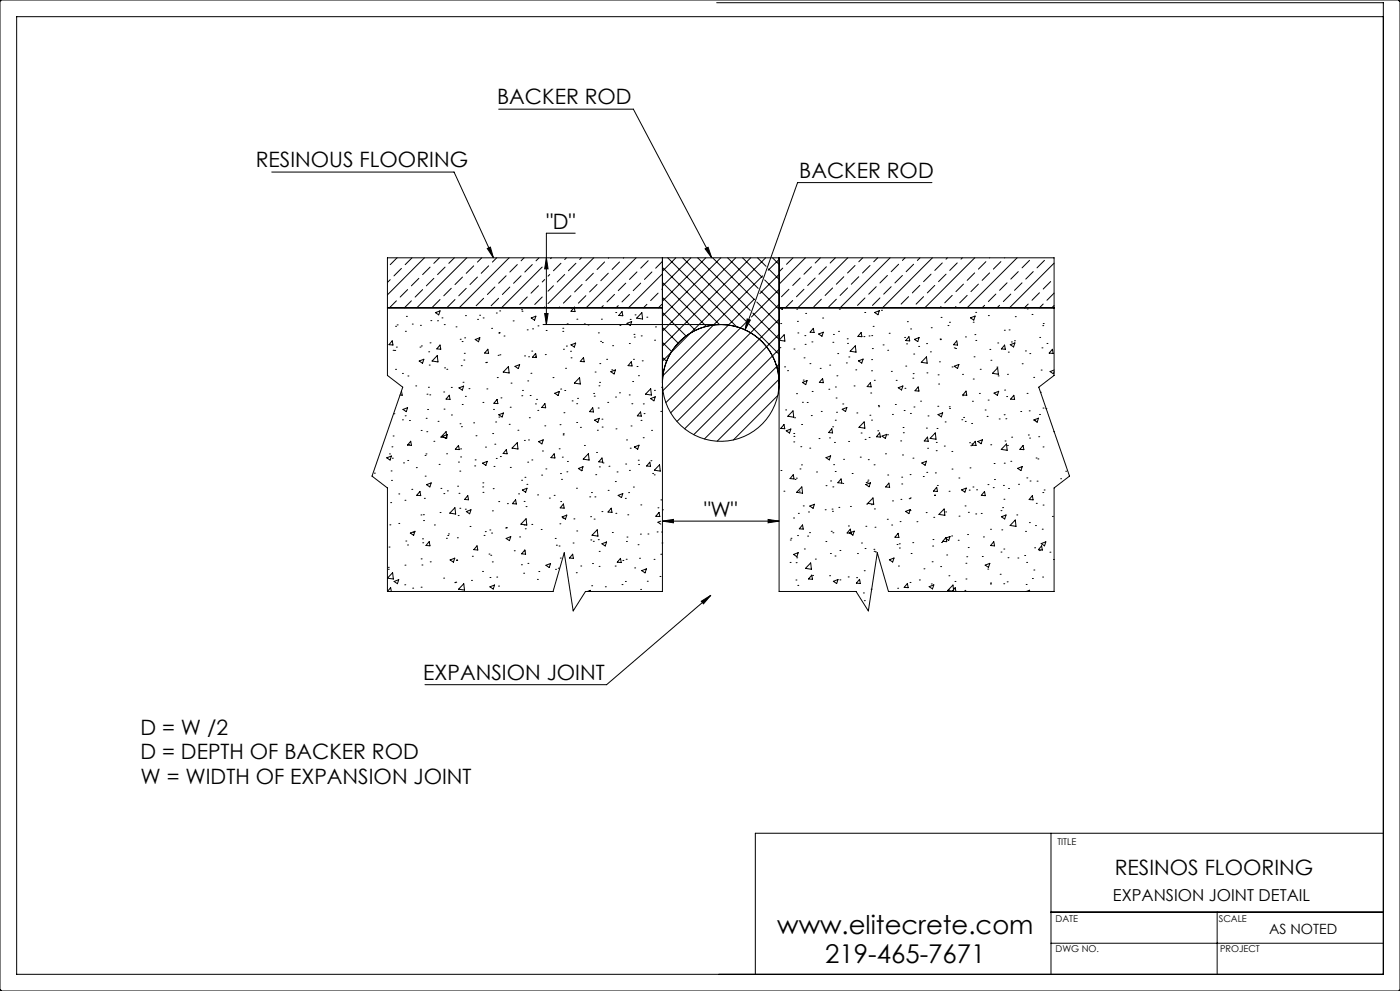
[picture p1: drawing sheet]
<svg xmlns="http://www.w3.org/2000/svg" width="420mm" height="297mm" viewBox="0 0 420 297" stroke-linecap="round" stroke-linejoin="round" font-family="sans-serif">
<g fill="none" stroke="#000" stroke-width=".3">
<path d="M-.1 0h420.1M0 0l.4 .4M0 -.1v297.2M0 0h.1M419.9 0h.1M420 -.1v297.2M420 0l-.4 .4M215 .8h200v291.2h-410v-287h410M149.6 32.7h40.4l23.5 44.6M81.5 51.6h54.7l11.8 25.7M279.6 54.7h-40.3l-15.8 44.2M119.1 77.3l-2 2"/>
<path d="M123.6 77.3l-2 2M127.3 77.3l-11.1 11.1M131.8 77.3l-1.6 1.6M136.3 77.3l-1.7 1.6M140 77.3l-15 15M142.1 79.7l-2.2 2.2M144.5 77.3l-1.3 1.2M146.2 74.5l.9-.4 .9 3.2zM146.6 79.7l-2.2 2.2M149 77.3l-1.3 1.2M152.7 77.3l-15 15M155.2 79.3l-2.2 2.2"/>
<path d="M157.2 77.3l-.9 .9M159.7 79.3l-2.3 2.2M161.7 77.3l-.9 .9M163.9 77.3l.5 3.3h-1zM165.4 77.3l-.2 .2M168.3 78.9l-2.3 2.2M169.9 77.3l-.5 .5M172.6 69.9h-8.7v27.4M172.8 78.9l-2.3 2.2M174.4 77.3l-.5 .5M178.1 77.3l-13.7 13.7M181.4 78.5l-2.3 2.3"/>
<path d="M182.6 77.3l-.1 .1M185.9 78.5l-2.3 2.3M187.1 77.3l-.1 .1M190.8 77.3l-15 15M194.5 78.1l-2.3 2.3M198.7 77.3v100h-23.1l-3.6 5.8-2.7-17.4-3.4 11.6h-49.7M198.7 78.3l-2 2.1M200.3 77.3l20.7 20.6M202.8 77.3l-4.1 4M204.8 77.3l19.1 19M207.2 77.3l-8.5 8.5M209.3 77.3l15.8 15.7"/>
<path d="M211.5 74.6l.9-.5 1.1 3.2zM211.7 77.3l-13 13M213.8 77.3l12.5 12.4M216.2 77.3l-17.5 17.5M218.3 77.3l9.1 9.1M220.7 77.3l-22 22M222.8 77.3l5.8 5.8M225.2 77.3l-26.5 26.4M227.3 77.3l2.5 2.5M229.7 77.3l-31 30.9M231.8 77.3l1.9 1.9M233.7 77.3v100h23.1l3.7 5.8 2.7-17.4 3.3 11.6h49.7v-31.1l4.7-3.5-9.3-26.7 4.6-3.5v-35.2h-200v35.2l4.6 3.5-9.2 26.7 4.6 3.5v31.1"/>
<path d="M233.7 77.7l-3.2 3.3M237.9 77.3l-1.9 1.9M241.6 77.3l-7.9 7.9M243.4 80l-2.2 2.2M246.1 77.3l-1.6 1.5M247.9 80l-2.2 2.2M250.6 77.3l-1.6 1.5M254.3 77.3l-15 15M256.5 79.6l-2.2 2.2M258.8 77.3l-1.2 1.1M261 79.6l-2.2 2.2M263.3 77.3l-1.2 1.1"/>
<path d="M267 77.3l-15 15M269.6 79.2l-2.2 2.2M271.5 77.3l-.8 .8M274.1 79.2l-2.3 2.2M276 77.3l-.8 .8M279.7 77.3l-15 15M282.7 78.8l-2.3 2.2M284.2 77.3l-.4 .4M287.2 78.8l-2.3 2.2M288.7 77.3l-.4 .4M292.4 77.3l-15 15M295.8 78.4l-2.3 2.3"/>
<path d="M296.9 77.3h.1M300.3 78.4l-2.3 2.3M301.4 77.3h.1M305.1 77.3l-15 15M308.9 78l-2.3 2.3M313.3 78l-2.2 2.3M316.2 78.9l-13.4 13.4M116.2 92.3h82.5M117.1 83.8l-.9 .8M118.7 97.8h.1M118.9 90.2l-2.1 2.1M119.1 97.4h.1"/>
<path d="M120.4 80.4l-2.2 2.3M121.6 99.3h.1M121.9 94.8h.1M122.3 86.8l-2.3 2.2M123.4 90.2l-2.1 2.1M123.7 97.1h.1M125.7 83.4l-2.3 2.3M126.1 97.5h.1M126.8 86.8l-2.3 2.2M129 80.1l-2.2 2.2M129.2 96.1h.1M130.2 83.4l-2.3 2.3"/>
<path d="M130.6 93.7l1.4-.5-.4 1.2zM131.3 96.1h.1M132 89.8l-2.2 2.2M132.6 95.3h.1M133.3 97.3h.1M133.5 80.1l-2.2 2.2M135.4 86.4l-2.3 2.3M136.5 89.8l-2.2 2.2M136.8 98h.1M138.7 83l-2.2 2.3M139.6 94.6h.1M139.9 86.4l-2.3 2.3"/>
<path d="M143.2 83l-2.2 2.3M143.3 95.7h.1M143.9 94.5h.1M144.9 95.3h.1M145.1 89.4l-2.2 2.2M147.5 98.4h.1M148.5 86l-2.3 2.3M148.9 93.8h.1M149.6 89.4l-2.3 2.2M149.7 99.8h.1M149.7 99.7h.1M149.9 93.2h.1"/>
<path d="M151.8 82.7l-2.2 2.2M153 86l-2.3 2.3M153.9 96.2h.1M156.3 82.7l-2.2 2.2M156.5 92.8h.1M156.6 93.3h.1M158.2 98.9h.1M158.2 89l-2.3 2.2M159.4 95.3l1.4-.5-.4 1.2zM159.8 98.6h.1M161.4 97.7h.1M161.5 85.6l-2.2 2.3"/>
<path d="M162.7 80l-12.3 12.3M162.7 89l-2.3 2.2M162.9 97.3h52.3M163.4 94h1l-.5 3.3zM163.4 92l-.3 .3M163.4 83.8l-.7 .7M163.8 99h.1M164.9 82.3l-.5 .5M166 85.6l-1.6 1.7M167.9 92l-.3 .3M168.8 99.3h.1M168.8 98.4h.1"/>
<path d="M169.4 82.3l-2.2 2.2M170.2 97.1h.1M171.2 92.3h.2M171.3 88.6l-2.3 2.3M172.4 92l-1.1 1.3 1.2 .1-.2-1.1M173.1 95.7h.1M174.6 85.3l-2.2 2.2M175.3 97.1h.1M175.8 88.6l-2.3 2.3M176.4 97.4h.1M178 81.9l-2.2 2.2M179.1 85.3l-2.2 2.2"/>
<path d="M179.5 99.8h.1M180.4 95.7h.1M181 91.6l-.7 .7M182.5 81.9l-2.3 2.2M184.4 88.2l-2.3 2.3M184.7 93.7h.1M185.5 91.6l-.7 .7M186 97.5h.1M186.6 93.4l.2 1.2-1.1-.1zM187.7 84.9l-2.2 2.2M188.1 96.9l1.4-.5-.4 1.2zM188.8 88.2l-2.2 2.3"/>
<path d="M189 95.7h.1M190.5 94.4h.1M191.1 81.5l-2.3 2.2M192.2 84.9l-2.2 2.2M192.6 93.7l.2 1.9-1.8-.3zM194.1 95.1h.1M194.1 91.2l-1.1 1.1M195.6 81.5l-2.3 2.2M196.6 98h.1M197.4 87.8l-2.2 2.3M198.6 91.2l-1.1 1.1M198.7 98.1l4.7 4.7"/>
<path d="M198.7 93.6l7.1 7.1M198.7 89.1l9.9 9.9M198.7 84.7l13.2 13.1M198.7 80.2l17.1 17.1M198.7 82.1l-10.2 10.2M198.7 86.6l-.1 .1M223.8 96.7l-24 24M224.2 95.6l.9 .3-1.6 3zM224.7 97.1l9 9.1M225.9 93.8l7.8 7.9M226.3 89.7l-27.4 27.4M227 90.5l6.7 6.7"/>
<path d="M228.2 87.2l5.5 5.5M228.8 82.7l-30.1 30M229.4 83.9l4.3 4.3M230.6 80.6l3.1 3.1M233.7 92.3h82.5M233.7 82.2l-5.8 5.8M233.7 86.7l-8.3 8.3M233.7 91.2l-32.5 32.5M233.7 95.7l-30.6 30.6M234 92.3l.6 .4 .2-.4M234.2 97h.1M234.8 80.3l-1.1 1.1"/>
<path d="M236.7 86.7l-2.3 2.2M237.8 90.1l-2.2 2.2M239 92.7h.1M239.2 96.3h.1M239.4 99.8h.1M240.1 83.3l-2.3 2.3M241.2 86.7l-2.3 2.2M241.7 93.9h.1M244 98.4l.2 1.3-1.2-.1zM244.5 83.3l-2.2 2.3M246.4 89.7l-2.2 2.2M246.8 95.3h.1"/>
<path d="M249.8 86.3l-2.3 2.3M250.9 89.7l-2.2 2.2M251.6 99.3h.1M251.8 92.7h.1M253.1 82.9l-2.2 2.3M254.3 86.3l-2.3 2.3M257.6 82.9l-2.2 2.3M258.3 99.7l.3 1.2-1.2-.1zM259.4 93.7h.1M259.5 89.3l-2.3 2.2M261.9 97.8h.1M262.4 93.7l1.4-.6-.4 1.2z"/>
<path d="M262.9 85.9l-2.3 2.3M264 89.3l-2.3 2.2M264.4 93h.1M266.2 82.6l-2.2 2.2M266.7 99.9h.1M267.4 85.9l-2.3 2.3M270.7 82.6l-2.2 2.2M272.2 96.4h.1M272.6 88.9l-2.3 2.2M273.2 98.6h.1M275.9 85.5l-2.2 2.3M277.1 88.9l-2.3 2.2"/>
<path d="M279.3 82.2l-2.2 2.2M279.4 98.2h.1M280.4 85.5l-2.2 2.3M282.3 91.9l-.4 .4M282.3 95.1h.1M283.8 82.2l-2.2 2.2M284.4 97.6h.1M284.8 96.6h.1M285.7 88.5l-2.3 2.3M286.8 91.9l-.4 .4M289 85.2l-2.2 2.2M290.2 88.5l-2.3 2.3"/>
<path d="M291.1 95.3l1.4-.6-.4 1.2zM292 96.6h.1M292.4 81.8l-2.2 2.2M292.7 93.6h.1M293.5 85.2l-2.2 2.2M295.4 91.5l-.8 .8M296.5 94.6h.1M296.9 81.8l-2.3 2.2M298.8 88.1l-2.3 2.3M299.9 91.5l-.8 .8M301.3 99h.1M302.1 84.8l-2.2 2.2"/>
<path d="M302.7 98.9h.1M303.2 88.1l-2.2 2.3M304.6 94.9h.1M305.5 81.4l-2.3 2.2M306.6 84.8l-2.2 2.2M307.3 92.3h.1M308.2 92.6h.1M308.5 91.1l-1.2 1.2M309.6 94.2h.1M310 81.4l-2.3 2.2M311.8 87.7l-2.2 2.3M312.8 97.6h.1"/>
<path d="M313 91.1l-1.2 1.2M313 97h.1M315.2 84.4l-2.2 2.2M316.2 91.6l-.7 .7M316.2 87.8l-2.1 2.2M117.7 102.2l.2 1.2-1.2-.1zM117.9 105h.1M118.4 105h.1M118.7 110.7h.1M118.9 104h.1M120.4 117.2h.1M120.4 117.2l.3 1.2h-.7"/>
<path d="M120.7 111.9h.1M122.4 112.7h.1M124.7 115.7h.1M125.8 108.2l1.4-.5-.4 1.2zM126 104h.1M126.4 103.7h.1M128.1 118.1h.1M128.5 116.1h.1M128.6 105.4h.1M128.8 109.4h.1M128.9 118.3h.1M129 102.7h.1"/>
<path d="M131.2 106.6l.2 1.9-1.8-.3zM132 103.4l.2 1.3-1.2-.1zM133.1 117.5h.1M133.4 110.2h.1M134 110.7h.1M134.8 118.5l.2 1.2-1.2-.1zM135.4 116.1h.1M137.7 116.3l1.4-.6-.4 1.2zM138.1 101.7h.1M138.4 109.6h.1M138.6 102.4h.1M138.9 114.6h.1"/>
<path d="M139.2 107.9h.1M139.3 105.9h.1M139.4 101.2h.1M139.6 118.8h.1M140.7 116.5h.1M142.6 101.8l1.4-.6-.4 1.2zM143.6 101.7h.1M145.7 108.7h.1M145.9 108.6h.1M146.1 116.6h.1M146.4 104.7l.2 1.2-1.2-.1zM148.9 119.8h.1"/>
<path d="M149.1 119.7l.3 1.3-1.2-.1zM149.2 113.2h.1M149.4 106.5h.1M150 106.3h.1M150.3 119.2h.1M151.2 100.7h.1M152.5 109.9l.2 1.9-1.7-.3zM153.3 114.8h.1M154.5 109.8l1.4-.5-.4 1.2zM156.5 118.6h.1M156.7 117h.1M157.4 106.7h.1"/>
<path d="M158.3 114.2h.1M158.6 106.9h.1M159 118.5h.1M159.3 111.9h.1M159.5 105.2h.1M160.6 106.8h.1M160.7 105.9l.2 1.3-1.2-.1zM161 119.7h.1M163.6 106.3h.1M165.9 113.2h.1M166.4 117.9l1.4-.6-.4 1.2zM167.4 117.5h.1"/>
<path d="M168.2 116.6h.1M169 104.7h.1M169.4 117h.1M169.7 110.4h.1M169.9 103.7h.1M171.2 105.3h.1M171.3 103.4l1.4-.6-.4 1.2zM171.3 107.2h.1M173.3 119.4h.1M173.9 113.2l.2 1.9-1.8-.3zM175 107.2l.3 1.2-1.2-.1zM178.1 117.9h.1"/>
<path d="M178.3 118.7h.1M178.5 111.5h.1M179.7 115.6h.1M179.9 114.6h.1M179.9 109h.1M180.2 102.3h.1M180.7 102.7h.1M182 107.7h.1M183.2 111.4l1.4-.5-.4 1.2zM183.5 110.8h.1M183.8 103.6h.1M184.7 119h.1"/>
<path d="M185.8 117.7h.1M188.8 118.4h.1M188.8 103h.1M189.4 108.4l.2 1.3-1.2-.1zM189.8 114.3h.1M190 107.7h.1M190.2 100.2h.1M190.3 101h.1M191.1 109.8h.1M191.5 112.6h.1M192.4 100.7h.1M192.7 108.1h.1"/>
<path d="M195.2 119.5l1.4-.6-.4 1.2zM195.2 116.5l.2 1.9-1.7-.3zM196.3 117h.1M196.4 102h.1M198.5 116.1h.1M198.7 114.8a17.5 17.5 0 0 1 17.5-17.5 17.5 17.5 0 0 1 17.5 17.5M198.7 111.6l.3 .2M198.7 107.1l1.3 1.2M198.7 102.6l2.8 2.8M233.1 110l.6 .7M233.3 118.6l-13.3 13.3M233.7 100.2l-28.3 28.3"/>
<path d="M233.7 104.7l-25.6 25.6M233.7 109.2l-22.4 22.4M233.7 113.6l-18.6 18.6M234 104.2h.1M235.2 100.3l.3 1.9-1.8-.3zM235.4 109.9h.1M236.3 111.1h.1M238.2 104.6h.1M239 118h.1M240.7 114.6l1.4-.5-.4 1.2zM241 113.9h.1M241.2 107.2h.1"/>
<path d="M241.5 100.6h.1M241.5 103.2h.1M243 109h.1M243.6 102.5h.1M243.6 117.3h.1M245.6 100.1l1.4-.5-.4 1.2zM246 110.4h.1M246.8 113.4l.2 1.3-1.2-.1zM248.6 116.7h.1M248.9 109.4h.1M249.9 102.6h.1M250 100.2h.1"/>
<path d="M250.6 116h.1M250.8 119.3h.1M251.1 112.6h.1M251.3 106h.1M253.9 108.8h.1M254.2 101.5h.1M254.2 102.9h.1M254.6 107h.1M256.2 115.7h.1M256.6 103.6l.2 1.9-1.8-.2zM256.7 110.8h.1M257.5 108.2l1.4-.6-.4 1.2z"/>
<path d="M259.2 100.9h.1M260.7 100.7h.1M261.1 114.7l.2 1.3-1.1-.1zM261.2 117.8h.1M261.5 111.1h.1M261.5 107.8h.1M261.5 100.6h.1M261.7 104.5h.1M262.3 114h.1M264.9 103.4h.1M266.3 105h.1M267.4 111.3h.1"/>
<path d="M268.9 114h.1M269.5 116.2l1.4-.5-.4 1.2zM271.4 101.1h.1M271.5 116.4h.1M271.7 109.7h.1M272 103.1h.1M272.7 100.9l.2 1.3-1.2-.1zM273.9 113.3h.1M273.9 112h.1M274.1 106.1h.1M274.3 101.7l1.4-.5-.4 1.2zM275.5 116l.2 1.2-1.2-.1z"/>
<path d="M275.6 103.8h.1M277.9 107l.3 1.9-1.8-.3zM278 103h.1M278.1 111.8h.1M279.1 105.5h.1M281.4 112.3h.1M281.6 115.1h.1M281.8 108.4h.1M282.1 101.6h.1M282.1 101.8h.1M285.6 110h.1M286.3 109.8l1.4-.6-.4 1.2z"/>
<path d="M286.3 104.3h.1M286.7 104.5h.1M287 102.2l.3 1.2-1.2-.1zM288.8 112.2h.1M288.8 118.6h.1M289.6 101h.1M289.8 117.2l.2 1.3-1.2-.1zM292 113.6h.1M292.2 106.9h.1M292.5 100.3h.1M292.7 102h.1M293.8 117.9h.1"/>
<path d="M294.1 110.7h.1M296.4 119.9h.1M297 104.7h.1M297.3 108h.1M298.2 117.8l1.4-.5-.4 1.2zM299.1 110h.1M299.3 110.3l.2 1.9-1.8-.3zM299.3 102.8h.1M299.4 112.7h.1M301.4 103.4l.2 1.3-1.2-.1zM301.4 116.9h.1M302 118.8h.1"/>
<path d="M302.2 112.2h.1M302.5 105.5h.1M303.1 103.3l1.4-.5-.4 1.2zM303.4 102.5h.1M304.2 118.5l.2 1.2-1.2-.1zM304.3 102.1h.1M306.6 109h.1M307.6 105.2h.1M308.1 117.9h.1M308.9 106h.1M310.1 113.1h.1M311.9 101.1h.1"/>
<path d="M312.1 117.6h.1M312.3 110.9h.1M312.6 104.3h.1M314.1 102.9h.1M315.7 104.7l.3 1.2-1.2-.1zM316.2 110.9l-1.2 .5 1 .6 .2-.6M116 137.2l1.4-.5-.4 1.2zM116.8 136h.1M117.6 133.9h.1M117.7 137.3h.1M117.9 130.7h.1M118.2 124h.1"/>
<path d="M120.7 125.8h.1M120.9 122.7l1.4-.5-.4 1.2zM121.1 138.7h.1M121.6 124.6h.1M122.3 138h.1M122.6 133.3h.1M122.8 126h.1M123.2 132.2l.2 1.3-1.2-.1zM126.3 129h.1M127.5 136.5h.1M127.8 136h.1M127.8 125.4h.1"/>
<path d="M128 129.4h.1M128.3 122.7h.1M130.2 132.3h.1M131.4 126.3h.1M131.7 139.2h.1M132.8 130.8l1.4-.6-.4 1.2zM133.2 122.6h.1M133.8 129.4l.2 1.9-1.7-.3zM134 136h.1M135.4 124.4h.1M137.5 138.5h.1M137.6 133.5l.2 1.2-1.2-.1z"/>
<path d="M138 127h.1M138.2 134.5h.1M138.2 136.9h.1M138.4 127.9h.1M138.7 121.2h.1M142.1 126.7h.1M142.4 139.6h.1M142.5 137.8h.1M142.8 130.6h.1M144.8 138.8l1.4-.5-.4 1.2zM144.9 120.6h.1M145.6 134h.1"/>
<path d="M147.8 129.9h.1M148.1 122.7h.1M148.2 139.8h.1M148.4 133.1h.1M148.7 126.5h.1M148.9 137.4h.1M149.6 124.3l1.4-.5-.4 1.2zM149.7 125h.1M150.1 136.8h.1M151.9 134.7l.2 1.3-1.2-.1zM152.8 127.2h.1M153.1 122h.1"/>
<path d="M155.2 132.7l.2 1.9-1.8-.3zM155.4 128.9h.1M157.3 132h.1M158.3 138.5h.1M158.5 131.8h.1M158.8 125.2h.1M159.5 137.8h.1M160.6 121.1h.1M161.3 123h.1M161.6 132.4l1.4-.6-.4 1.2zM162.7 135.2h.1M163.4 127.6h.1"/>
<path d="M163.5 121l.2 1.2-1.2-.1zM166.2 136l.3 1.3-1.2-.1zM167.7 134.5h.1M168 127.3h.1M168.7 137h.1M168.9 130.3h.1M169 130h.1M169.2 123.7h.1M170.2 138.3h.1M171.6 120.1h.1M173 121h.1M173 126.6h.1"/>
<path d="M174.1 128.1h.1M175.3 133.5h.1M176.5 136l.2 1.9-1.7-.3zM177.8 122.2l.3 1.3-1.2-.1zM178.4 125.9l1.4-.5-.4 1.2zM179 135.6h.1M179.2 128.9h.1M179.4 122.3h.1M179.8 139.9h.1M180.6 125.6h.1M180.6 137.3l.2 1.2-1.2-.1zM180.6 128h.1"/>
<path d="M180.9 138.7h.1M182.3 120.6h.1M182.7 139.7h.1M184.8 128.5h.1M187.7 139.1h.1M188 131.8h.1M189.1 134.3h.1M189.3 127.7h.1M189.6 121h.1M190.3 134l1.4-.6-.4 1.2zM191.5 137.9h.1M191.6 139.2h.1"/>
<path d="M192.2 123.5l.2 1.2-1.2-.1zM192.3 126h.1M193 131.2h.1M193 121h.1M193.2 124h.1M194.9 138.5l.3 1.3-1.2-.1zM195.3 138.1h.1M195.5 129h.1M197.9 139.3l.2 1.9-1.8-.3zM198.2 123.3h.1M235.2 127.2l.2 1.3-1.2-.1zM235.7 122.9h.1"/>
<path d="M235.9 129.1l1.4-.5-.4 1.2zM237.9 123.1l.2 1.9-1.8-.3zM238.1 132.4h.1M238.1 129.9h.1M238.2 130.8h.1M238.4 125.2h.1M240.2 133.9h.1M240.4 139.3h.1M240.5 127.2h.1M240.7 120.6h.1M242.2 120.6h.1M242.9 134.3h.1"/>
<path d="M243.4 124.5h.1M245.7 131.4h.1M246.4 123.3h.1M247.8 137.2l1.4-.6-.4 1.2zM248.9 131.2h.1M249.5 128.5l.3 1.2-1.2-.1zM249.8 127.9h.1M250.1 139.3h.1M250.3 132.6h.1M250.6 125.9h.1M251 123.5h.1M252.7 122.7l1.4-.6-.4 1.2z"/>
<path d="M252.8 121.1h.1M253.1 137.7h.1M254.6 132.3h.1M257 123.8h.1M258.1 137h.1M258.3 129.8h.1M259.2 126.4l.3 1.9-1.8-.2zM259.5 131.7h.1M260.5 137.8h.1M260.7 131.1h.1M261 124.4h.1M261.5 125.9h.1"/>
<path d="M262.2 139.3h.1M263.3 129.1h.1M263.5 121.5h.1M263.6 121.9h.1M263.9 129.7l.2 1.3-1.2-.1zM264.6 130.7l1.4-.5-.4 1.2zM265.6 136h.1M266.2 130.3h.1M267.7 124.2h.1M268.6 121.2h.1M270.2 132.1h.1M270.8 136.4h.1"/>
<path d="M270.9 128.1h.1M271 129.7h.1M271.2 123h.1M273.1 123.9h.1M273.9 137.3h.1M274.2 122h.1M276.2 120.2h.1M276.5 138.8l1.4-.6-.4 1.2zM277.9 128.3h.1M278.2 131l.3 1.3-1.2-.1zM278.3 134.3h.1M278.4 124.7h.1"/>
<path d="M280.6 129.7l.2 1.9-1.8-.2zM280.9 135.1h.1M280.9 132.6h.1M281.1 128.4h.1M281.3 121.8h.1M281.4 124.3l1.4-.6-.4 1.2zM283.3 133.7h.1M283.5 126.5h.1M284.8 121.9h.1M284.9 122.4h.1M285.6 135.3h.1M288.5 125.8h.1"/>
<path d="M289.1 125.1h.1M289.6 126.3h.1M290.9 132.7h.1M291.2 133.6h.1M291.5 126.9h.1M291.6 133h.1M291.7 120.3h.1M292.6 132.3l.2 1.2-1.2-.1zM293.3 132.3l1.4-.5-.4 1.2zM295.5 122.9h.1M296.1 124.8h.1M297.2 133.3h.1"/>
<path d="M298.2 138.9h.1M299.8 125.6h.1M301.2 124.3h.1M301.3 138.8h.1M301.5 132.2h.1M301.8 125.5h.1M301.9 133.1l.3 1.9-1.8-.3zM302.2 133.5h.1M303.2 138.3h.1M303.5 131h.1M306.2 123.3h.1M306.9 133.5l.3 1.3-1.2-.1z"/>
<path d="M308.5 130.4h.1M308.8 123.1h.1M308.9 131.3h.1M310.1 125.9l1.5-.6-.5 1.2zM310.4 126h.1M310.8 137.3h.1M311.4 137.5h.1M311.6 130.9h.1M311.9 124.2h.1M312.9 122.3h.1M312.9 133.9h.1M313.8 122.5h.1"/>
<path d="M316.1 129.4h.1M112.3 141.8h.1M117 157.3h.1M117.2 150.6h.1M117.3 141.1h.1M117.4 144h.1M119.6 148h.1M119.6 156.9h.1M121.5 149.9h.1M123.1 159.8l1.4-.6-.4 1.2zM123.5 146.7h.1M123.9 159.6h.1"/>
<path d="M124.9 140.1h.1M126 147.3l.2 1.2-1.2-.1zM126.3 154.3h.1M127 154.3h.1M127.1 156h.1M127.3 149.4h.1M127.5 142.7h.1M128 145.3l1.4-.6-.4 1.2zM130.3 157.3h.1M132 153.6h.1M132.3 146.4h.1M133.2 147.9h.1"/>
<path d="M134.2 147.1h.1M136.5 152.2l.2 1.9-1.8-.3zM137.3 145.7h.1M137.4 154.5h.1M137.7 147.9h.1M137.9 141.2h.1M137.9 152.3h.1M139.6 152.6h.1M139.9 153.3l1.4-.5-.4 1.2zM140.3 148.5l.3 1.3-1.2-.1zM141 157.8h.1M144.8 145.9h.1"/>
<path d="M144.8 144.7h.1M144.9 147.6h.1M145.6 159.3h.1M147 158.8h.1M147.5 159.8h.1M147.7 153.1h.1M148 146.4h.1M149.6 150.3h.1M151.7 158.2h.1M152 158.2h.1M152.2 150.9h.1M153.1 140.1h.1"/>
<path d="M154.7 149.8l.2 1.2-1.2-.1zM155.6 148h.1M156.5 143.9h.1M156.7 146.9l1.4-.6-.4 1.2zM157.2 150.3h.1M157.2 157.3h.1M157.5 143.1h.1M157.6 158.5h.1M157.8 151.8h.1M157.8 155.5l.2 1.9-1.7-.3zM158.1 145.2h.1M159.5 157.2h.1"/>
<path d="M161.3 148.3h.1M162.3 158.7h.1M162.5 142.4h.1M163.8 140.5h.1M164.8 149.3h.1M166.2 148.5h.1M168 157h.1M168.1 141.9h.1M168.2 150.3h.1M168.5 143.7h.1M168.6 154.9l1.4-.5-.4 1.2zM168.9 155.3h.1"/>
<path d="M169 151l.3 1.3-1.2-.1zM170.1 141.4h.1M172.2 155.5h.1M172.9 146.3h.1M173 159.1h.1M173.5 140.4l1.4-.5-.4 1.2zM174.4 141h.1M176.9 148.9h.1M177.2 154.9h.1M177.4 147.6h.1M178.2 155.6h.1M178.5 148.9h.1"/>
<path d="M178.7 142.3h.1M179.2 158.8l.2 1.9-1.8-.3zM180.6 153.3h.1M182.4 147h.1M183.4 152.3l.2 1.3-1.2-.1zM183.7 159.6h.1M184.6 144.3h.1M184.8 153.9h.1M185.1 141.4h.1M185.4 148.5l1.4-.6-.4 1.2zM187.6 149.4h.1M188.3 154.3h.1"/>
<path d="M188.6 147.6h.1M188.8 141h.1M190 146h.1M192.2 151.3h.1M195.8 141.9h.1M196.3 142.3h.1M197.1 159.4h.1M197.4 152.2h.1M197.7 153.6l.2 1.2-1.1-.1zM198.2 156.2l-.8 .3 .8 .6M198.3 149.8h.1M198.5 159.5h.1"/>
<path d="M198.7 152.8h.1M198.7 156.2l3.3-.5v1zM198.7 156.2h35M230.4 155.7l3.3 .5-3.3 .5zM234.3 141h.1M235.2 147.2h.1M238 142.3l.2 1.2-1.2-.1zM238.1 155.2h.1M238.5 143.7h.1M238.9 143.3h.1M239.5 153.9h.1M239.7 147.2h.1"/>
<path d="M240 140.5h.1M240.6 145.9l.2 1.9-1.8-.3zM240.8 157.3l.2 1.3-1.2-.1zM241 151.6h.1M242.5 153.4h.1M242.9 159.6h.1M242.9 151.7l1.4-.6-.4 1.2zM245 141.5h.1M247.6 152.8h.1M247.8 145.6h.1M249.2 144.1h.1M249.4 159.2h.1"/>
<path d="M249.6 152.6h.1M249.7 153.2h.1M249.9 145.9h.1M249.9 159.7h.1M250.6 141.3h.1M251.7 152.1h.1M252.3 143.5l.3 1.3-1.2-.1zM252.8 144.9h.1M254.5 157.6h.1M254.9 159.7l1.4-.5-.4 1.2zM255.1 158.6l.2 1.2-1.2-.1zM255.1 151.8h.1"/>
<path d="M255.6 141.9h.1M259.7 145.2l1.4-.5-.4 1.2zM259.8 157.7h.1M259.9 144.6h.1M260 151.1h.1M260.2 144.4h.1M260.4 143.9h.1M261.4 151.2h.1M261.9 149.2l.2 1.9-1.8-.2zM262.3 152.5h.1M262.5 158h.1M266.2 155.6h.1"/>
<path d="M266.3 142.4h.1M266.7 144.8l.2 1.2-1.2-.1zM267.5 157.3h.1M267.8 150.1h.1M269.4 159.8l.3 1.3-1.2-.1zM270 156.3h.1M270.3 149.7h.1M270.5 143h.1M270.5 145h.1M271.7 153.3l1.4-.6-.4 1.2zM272.8 149.5h.1M273 153h.1"/>
<path d="M273 142.2h.1M273.1 149.2h.1M275.1 156.4h.1M277 142.8h.1M277.9 153.6h.1M278 141.6h.1M280.1 155h.1M280.3 148.5h.1M280.4 148.4h.1M280.6 141.7h.1M281 146l.2 1.3-1.2-.1zM281.2 145.5h.1"/>
<path d="M283.2 152.5l.3 1.9-1.8-.2zM283.7 153.4h.1M284.7 147.2h.1M285.6 140.6h.1M287.7 143.3h.1M287.7 154.7h.1M288.5 146.8l1.4-.5-.4 1.2zM289.5 151.6h.1M290.5 153.5h.1M290.8 146.9h.1M291 140.2h.1M291.9 145.9h.1"/>
<path d="M292.7 154h.1M293 146.8h.1M294.4 153.9h.1M295.4 147.3l.2 1.3-1.2-.2zM296.4 145.2h.1M297.2 158.6h.1M298 146.1h.1M298.3 143.7h.1M300.3 153h.1M300.4 154.9l1.4-.6-.4 1.2zM300.5 158.8h.1M300.8 152.1h.1"/>
<path d="M301 145.5h.1M301.2 149.6h.1M302.6 146.4h.1M304.6 155.8l.2 1.9-1.8-.2zM305 154.3h.1M305.3 140.4l1.4-.6-.4 1.2zM305.6 145.1h.1M307.7 159.3h.1M308.1 143.2h.1M308.8 156.6h.1M309 144.2h.1M309.7 148.6l.2 1.2-1.2-.1z"/>
<path d="M310.6 157.5h.1M310.9 150.9h.1M311.1 144.2h.1M312.7 158.6h.1M312.8 147.6h.1M312.9 151.4h.1M313.2 146.8h.1M315.7 154.8h.1M318.2 143.5h.1M319.7 141.2h.1M116.2 177.3h.1M116.2 177.3l1-1.2 .2 1.2"/>
<path d="M116.5 170.6h.1M116.5 170h.1M116.7 163.9h.1M117.8 171.6l.2 1.9-1.8-.2zM118.2 174.3l1.4-.6-.4 1.2zM121.4 175.3h.1M121.5 169.4h.1M121.7 162.1h.1M122.3 163.3h.1M123.8 176.3h.1M126.3 176h.1M126.3 167.5h.1"/>
<path d="M126.6 169.3h.1M126.8 161.5h.1M126.8 162.7h.1M128.8 162.3l.2 1.3-1.2-.1zM129.1 168.4h.1M133.1 173.3h.1M133.9 161.3h.1M134.3 160.5h.1M134.5 160h.1M135 167.8l1.4-.5-.4 1.2zM136.4 174.6h.1M136.7 174.5h.1"/>
<path d="M137 167.8h.1M137 167.9h.1M137.2 161.2h.1M139.1 175l.3 1.9-1.8-.3zM141.4 173.9h.1M141.7 166.7h.1M143.1 163.6l.2 1.2-1.2-.1zM144.8 171.3h.1M145.2 160.5h.1M146.7 166.1h.1M147 175.9l1.4-.6-.4 1.2zM147 173.1h.1"/>
<path d="M147.2 166.4h.1M147.7 168.4h.1M149 172.9h.1M149.6 175.7h.1M151.8 161.4l1.4-.6-.4 1.2zM154.3 165.1h.1M155.9 160.9h.1M156.4 169.3h.1M157.1 171.8h.1M157.3 165.1h.1M157.5 164.8l.2 1.3-1.2-.1zM158.4 168.8h.1"/>
<path d="M161.2 173.6h.1M161.6 171.3h.1M163.8 169.4l1.4-.5-.4 1.2zM166.6 161.4h.1M166.7 170.6h.1M166.9 163.4h.1M167.5 170.3h.1M167.7 163.6h.1M168.1 167.3h.1M171.8 166.1l.2 1.2-1.2-.1zM171.9 162.7h.1M172.9 171.6h.1"/>
<path d="M174.2 169.6h.1M176.2 177.3l.9-.4-.1 .4M177.2 161.8h.1M177.5 175.5h.1M177.7 168.9h.1M178 162.2h.1M179.5 161.7h.1M179.7 169.8h.1M179.8 165.3h.1M180.6 163l1.4-.6-.4 1.2zM181.6 175.9h.1M184.5 169.6h.1"/>
<path d="M186.1 167.3l.3 1.3-1.2-.1zM186.6 175.2h.1M186.9 168h.1M187.6 174.3h.1M187.8 167.6h.1M187.9 162.3h.1M188.1 161h.1M190.4 170.2h.1M191.4 163.3h.1M191.9 167.3h.1M192.1 160.1h.1M192.2 176.6h.1"/>
<path d="M192.5 171l1.4-.5-.4 1.2zM194.2 174.2h.1M194.4 160h.1M196.2 167.6h.1M198 172.8h.1M198.2 166.1h.1M198.6 162.7h.1M213.2 178.4l-31.2 26.8h-54.5M237 168.6h.1M237.1 161.8h.1M237.3 161.3h.1M238.1 166.2l1.4-.6-.4 1.2z"/>
<path d="M238.8 173.8h.1M238.8 168.6h.1M239 167.2h.1M239.3 160.5h.1M239.3 175.4h.1M241.3 164.5h.1M242.3 160.7h.1M243.2 168.7l.2 1.9-1.8-.3zM243.5 172.4l.3 1.2-1.2-.1zM243.8 172.5h.1M244.6 167.6h.1M247.8 162.3h.1"/>
<path d="M248.9 172.5h.1M249.1 165.9h.1M250 174.2l1.4-.5-.4 1.2zM250.5 166.6h.1M252 173.8h.1M252 165h.1M254.5 172.9h.1M257 173.1h.1M257.2 165.9h.1M257.9 173.6l.2 1.3-1.2-.1zM258.4 162.7h.1M259 177.7h.1"/>
<path d="M259.3 171h.1M259.5 164.4h.1M261.3 176.6h.1M262.2 164.6h.1M262.2 165.2h.1M262.7 165.4h.1M266.8 167.8l1.4-.6-.4 1.2zM269.1 163.2h.1M269.3 176.3h.1M269.5 169.6h.1M269.8 163h.1M269.8 164.2h.1"/>
<path d="M272.2 174.9l.2 1.2-1.1-.1zM273 174.6h.1M273.3 165.9h.1M273.8 162.6h.1M275.8 173.8h.1M277.2 170.5h.1M278.7 175.8l1.4-.5-.4 1.2zM279.4 175h.1M279.6 168.4h.1M279.8 163.6h.1M279.9 161.7h.1M282.2 169.8h.1"/>
<path d="M282.4 162.6h.1M283.6 161.3l1.4-.5-.4 1.2zM283.8 161.1l.2 1.2-1.2-.1zM284 166.3h.1M284.5 176.7h.1M284.7 172.6h.1M285.5 160.6h.1M285.6 177.3l1-1.2 .2 1.2M285.9 175.3l.2 1.9-1.8-.2zM286.5 174.3h.1M287.5 161.9h.1M289.5 177h.1"/>
<path d="M289.8 168.8h.1M289.8 173.5h.1M290 166.9h.1M290.3 160.2h.1M290.5 164.1h.1M294.7 166.8h.1M295 160.9h.1M295.6 169.4l1.4-.6-.5 1.2zM296.3 170.6h.1M297.1 175h.1M297.2 174.7h.1M298.1 162.3l.3 1.3-1.2-.1z"/>
<path d="M300.1 172.1h.1M300.3 165.5h.1M301.1 174.9h.1M301.1 164.5h.1M302.1 174.4h.1M302.4 167.1h.1M305.4 167.2h.1M307.4 166.5h.1M307.8 175.2h.1M307.9 177.3l1-.4-.1 .4M308 168.6h.1M309.7 173.4h.1"/>
<path d="M310.2 170.8h.1M310.4 164.2h.1M311.8 165h.1M312.4 162.9l1.4-.5-.4 1.2zM312.5 163.6l.2 1.3-1.2-.2zM312.8 172.9h.1M315 165.5h.1M316 167.7h.1M210.4 180.2l2.8-1.8-2.2 2.6zM259.3 180h.1M315.3 249.7v42.3M415 249.7h-188.4v42.3"/>
<path d="M315.3 273.4h99.7M365.1 273.4v18.6M-.1 297h420.1M0 297v.1M.4 296.6l-.4 .5M315.3 282.7h99.7M419.6 296.6l.4 .4M420 297l-.1 .1"/>
<circle cx="216.2" cy="114.8" r="17.5"/>
</g>
<path d="M198.7 156.2l3.3-.5v1zM230.4 155.7l3.3 .5-3.3 .5zM163.9 77.3l.5 3.3h-1zM163.4 94h1l-.5 3.3zM224.2 95.6l.9 .3-1.6 3zM211.5 74.6l.9-.5 1.1 3.2zM146.2 74.5l.9-.4 .9 3.2zM210.4 180.2l2.8-1.8-2.2 2.6z" fill="#000"/>
<g font-size="7.8">
<text x="233.2" y="279.9">www.elitecrete.com</text>
<text x="247.5" y="288.7">219-465-7671</text>
</g>
<g font-size="6.3">
<text x="149.1" y="31.3">BACKER ROD</text>
<text x="76.7" y="50.2">RESINOUS FLOORING</text>
<text x="239.8" y="53.3">BACKER ROD</text>
<text x="163.9" y="68.5">&quot;D&quot;</text>
<text x="211.2" y="154.8">&quot;W&quot;</text>
<text x="127" y="203.8">EXPANSION JOINT</text>
<text x="42.2" y="220.2">D = W /2</text>
<text x="42.2" y="227.6">D = DEPTH OF BACKER ROD</text>
<text x="42.2" y="234.9">W = WIDTH OF EXPANSION JOINT</text>
<text x="334.4" y="262.2">RESINOS FLOORING</text>
</g>
<text font-size="4.9" x="333.9" y="270.1">EXPANSION JOINT DETAIL</text>
<text font-size="4.2" x="380.7" y="279.9">AS NOTED</text>
<g font-size="2.8">
<text x="317.2" y="253.4">TITLE</text>
<text x="316.7" y="276.2">DATE</text>
<text x="365.6" y="276.2">SCALE</text>
<text x="316.7" y="285.2">DWG NO.</text>
<text x="366" y="285.2">PROJECT</text>
</g>
</svg>
